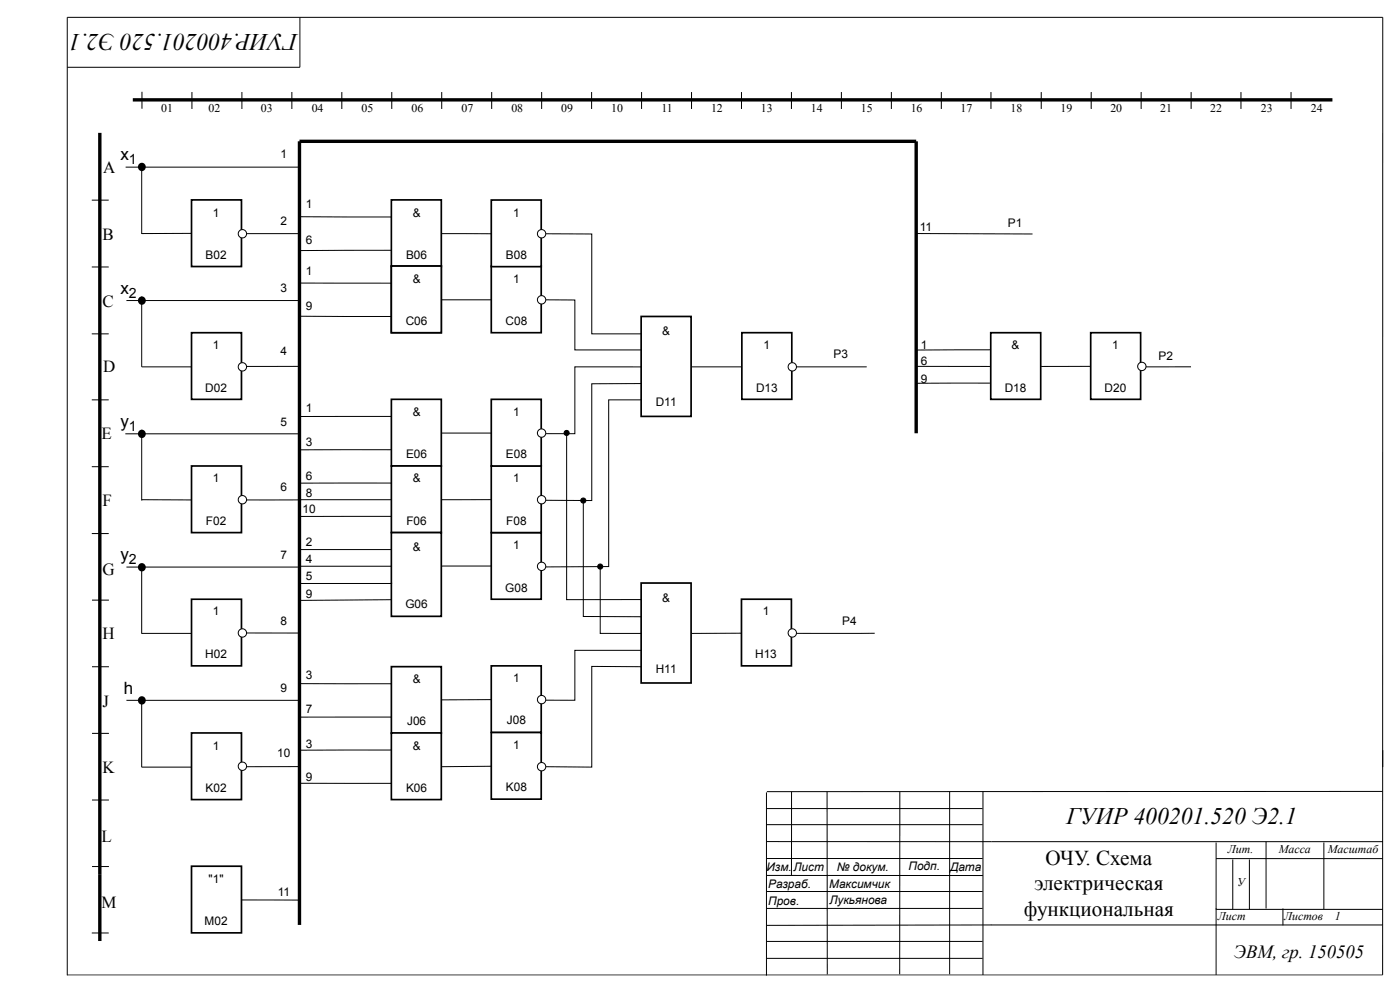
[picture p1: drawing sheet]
<svg xmlns="http://www.w3.org/2000/svg" width="420mm" height="297mm" viewBox="0 0 420 297" stroke-linecap="round" stroke-linejoin="round" font-family="sans-serif">
<path d="M20.1 292.2h394.5" fill="none" stroke="#36393d" stroke-width=".3"/>
<g fill="none" stroke="#000" stroke-width=".3">
<path d="M89.9 5.2v15h-69.7M42.6 27.5v5.1M57.6 27.6v5.1M72.5 27.6v5.1M87.5 27.6v5.1M102.5 27.6v5.1M117.5 27.6v5.1M132.4 27.6v5.1M147.4 27.6v5.1M162.4 27.6v5.1M177.4 27.6v5.1M192.4 27.6v5.1"/>
<path d="M207.3 27.6v5.1M222.3 27.6v5.1M237.3 27.6v5.1M252.3 27.6v5.1M267.3 27.6v5.1M282.2 27.6v5.1M297.1 27.6v5.1M312.2 27.6v5.1M327.2 27.6v5.1M342.2 27.6v5.1M357.1 27.6v5.1M372.1 27.6v5.1"/>
<path d="M387.1 27.6v5.1M27.5 60h5.1M37.7 50.1h52.2M42.5 50.1v20M60 69.9l-17.5 .1M27.5 80h5.1M37.9 90.1h52.3M42.5 88.9v21.1h16.4M27.5 100.1h5.1M27.5 119.9h5.1M27.5 139.9h5.1M37.6 130h52.2"/>
<path d="M42.5 128.8v21.2M27.5 159.9h5.1M42.5 149.8l15.4 .1M27.6 179.9h5.1M37.9 170h52.3M42.5 169.9v20M27.6 199.9h5.1M42.5 189.9h15M27.6 219.8h5.1M37.9 209.9h52.3M42.5 209.9v20.1l15-.1M27.6 239.8h5.1"/>
<path d="M229.8 237.5v54.9M237.3 237.3v25.1M248 237.3l.1 54.8M269.8 237.3v54.7M284.7 237.3v54.7M294.7 237.2v55M414.6 237.2l-184.7 .1M27.6 259.7h5.1M229.8 247.2h64.8M229.9 257.3h64.7M229.9 252.3h184.8M229.9 242.4h64.7"/>
<path d="M364.6 257.4h50M364.6 252.5v20.1h50M369.6 257.6v15M374.6 257.6v15M379.6 252.3v20M396.9 252.5v20.1M229.9 262.4h64.8M229.9 272.3h64.7M229.9 267.2h64.7M364.6 272.3v19.9M384.7 272.3v5.1M414.6 277.3l-184.7 .1"/>
<path d="M229.9 282.2h64.7M229.9 287.3h64.7M414.6 292.2v-287h-394.4v287.1"/>
</g>
<path d="M29.9 39.8v222.2M39.8 29.9h359.7M274.7 129.9v-87.5h-184.9v234.8" fill="none" stroke="#000" stroke-width="1" stroke-linecap="butt"/>
<g fill="#000">
<circle cx="42.5" cy="50" r="1.21"/>
<circle cx="42.5" cy="90.1" r="1.21"/>
<circle cx="42.5" cy="130.1" r="1.21"/>
<circle cx="42.5" cy="170" r="1.21"/>
<circle cx="42.5" cy="209.9" r="1.21"/>
</g>
<path d="M57.4 59.9h15v20h-15z" fill="#fff"/>
<path d="M57.4 59.9h15v20h-15z" fill="none" stroke="#000" stroke-width=".51"/>
<path d="M90 109.8h-16.2" fill="none" stroke="#000" stroke-width=".3"/>
<path d="M57.4 99.7h15v20h-15z" fill="#fff"/>
<path d="M57.4 99.7h15v20h-15z" fill="none" stroke="#000" stroke-width=".51"/>
<path d="M90 149.8l-16.2 .1" fill="none" stroke="#000" stroke-width=".3"/>
<path d="M57.4 139.7h15v19.9h-15z" fill="#fff"/>
<path d="M57.4 139.7h15v19.9h-15z" fill="none" stroke="#000" stroke-width=".51"/>
<path d="M57.4 179.6h15v20h-15z" fill="#fff"/>
<path d="M57.4 179.6h15v20h-15z" fill="none" stroke="#000" stroke-width=".51"/>
<path d="M57.4 219.7h15v20h-15z" fill="#fff"/>
<path d="M57.4 219.7h15v20h-15z" fill="none" stroke="#000" stroke-width=".51"/>
<path d="M274.7 109.8h22.5M297.2 104.9h-22.5M297.2 114.8l-22.5 .1M327.2 109.8h-15" fill="none" stroke="#000" stroke-width=".3"/>
<path d="M297.1 99.7h14.9v20h-14.9z" fill="#fff"/>
<path d="M297.1 99.7h14.9v20h-14.9z" fill="none" stroke="#000" stroke-width=".51"/>
<path d="M90 65h27.5M117.5 75l-27.5 .1M132.4 70l15 .1" fill="none" stroke="#000" stroke-width=".3"/>
<path d="M117.3 59.9h15v20h-15z" fill="#fff"/>
<path d="M117.3 59.9h15v20h-15z" fill="none" stroke="#000" stroke-width=".51"/>
<path d="M90 84.8l27.5 .1M90 94.8l27.5 .1" fill="none" stroke="#000" stroke-width=".3"/>
<path d="M117.3 79.8h15v19.9h-15z" fill="#fff"/>
<path d="M117.3 79.8h15v19.9h-15z" fill="none" stroke="#000" stroke-width=".51"/>
<path d="M117.5 134.8h-27.5M117.5 124.8h-27.5M132.4 129.8h15" fill="none" stroke="#000" stroke-width=".3"/>
<path d="M117.3 119.7h15v20h-15z" fill="#fff"/>
<path d="M117.3 119.7h15v20h-15z" fill="none" stroke="#000" stroke-width=".51"/>
<path d="M90 149.8h27.5M117.5 154.8h-27.5M117.5 144.8h-27.5M147.4 149.8h-14.9" fill="none" stroke="#000" stroke-width=".3"/>
<path d="M117.3 139.7h15v20h-15z" fill="#fff"/>
<path d="M117.3 139.7h15v20h-15z" fill="none" stroke="#000" stroke-width=".51"/>
<path d="M147.4 169.7h-14.9" fill="none" stroke="#000" stroke-width=".3"/>
<path d="M117.3 159.6h15v25.1h-15z" fill="#fff"/>
<path d="M117.3 159.6h15v25.1h-15z" fill="none" stroke="#000" stroke-width=".51"/>
<path d="M147.4 89.9h-15" fill="none" stroke="#000" stroke-width=".3"/>
<path d="M117.3 79.8h15v19.9h-15z" fill="#fff"/>
<path d="M117.3 79.8h15v19.9h-15z" fill="none" stroke="#000" stroke-width=".51"/>
<path d="M90 204.9l27.5 .1M117.5 214.9l-27.5 .1M147.4 209.7l-15 .1" fill="none" stroke="#000" stroke-width=".3"/>
<path d="M117.3 199.8h15v20h-15z" fill="#fff"/>
<path d="M117.3 199.8h15v20h-15z" fill="none" stroke="#000" stroke-width=".51"/>
<path d="M90 234.8h27.5M117.5 224.8l-27.5 .1M147.4 229.7l-15 .1" fill="none" stroke="#000" stroke-width=".3"/>
<path d="M117.3 219.7h15v20h-15z" fill="#fff"/>
<path d="M117.3 219.7h15v20h-15z" fill="none" stroke="#000" stroke-width=".51"/>
<path d="M89.8 164.7h27.7M89.8 169.7h27.7M89.9 174.9h27.7M117.5 179.8l-27.6 .2" fill="none" stroke="#000" stroke-width=".3"/>
<path d="M327 99.7h15v20h-15z" fill="#fff"/>
<path d="M327 99.7h15v20h-15z" fill="none" stroke="#000" stroke-width=".51"/>
<path d="M147.3 159.6h15v20h-15z" fill="#fff"/>
<path d="M147.3 159.6h15v20h-15z" fill="none" stroke="#000" stroke-width=".51"/>
<path d="M147.3 139.7h15v19.9h-15z" fill="#fff"/>
<path d="M147.3 139.7h15v19.9h-15z" fill="none" stroke="#000" stroke-width=".51"/>
<path d="M147.3 119.7h15v20h-15z" fill="#fff"/>
<path d="M147.3 119.7h15v20h-15z" fill="none" stroke="#000" stroke-width=".51"/>
<path d="M147.3 79.8h15v19.9h-15z" fill="#fff"/>
<path d="M147.3 79.8h15v19.9h-15z" fill="none" stroke="#000" stroke-width=".51"/>
<path d="M147.3 60h15v19.9h-15z" fill="#fff"/>
<path d="M147.3 60h15v19.9h-15z" fill="none" stroke="#000" stroke-width=".51"/>
<path d="M147.3 199.6h15v20h-15z" fill="#fff"/>
<path d="M147.3 199.6h15v20h-15z" fill="none" stroke="#000" stroke-width=".51"/>
<path d="M147.3 219.6h15v19.9h-15z" fill="#fff"/>
<path d="M147.3 219.6h15v19.9h-15z" fill="none" stroke="#000" stroke-width=".51"/>
<path d="M90 70h-16.2M163.7 70.1h13.7v30h15M274.7 70l34.9 .1M163.7 89.9h8.7v15h20M192.4 115h-15v35h-13.7M192.4 110h-20v20h-8.7M192.4 119.9h-9.9v49.9l-18.8 .1M357.1 110h-13.6M73.8 189.7l16.2 .1M192.4 194.9h-20v15h-8.7M192.5 199.8h-15.1v30.1l-13.7-.1M90 229.8h-16.2" fill="none" stroke="#000" stroke-width=".3"/>
<path d="M192.2 94.9h15v29.9h-15z" fill="#fff"/>
<path d="M192.2 94.9h15v29.9h-15z" fill="none" stroke="#000" stroke-width=".51"/>
<path d="M222.3 189.8l-15 .1" fill="none" stroke="#000" stroke-width=".3"/>
<path d="M192.2 174.8h15v29.9h-15z" fill="#fff"/>
<path d="M192.2 174.8h15v29.9h-15z" fill="none" stroke="#000" stroke-width=".51"/>
<g fill="none" stroke="#000" stroke-width=".3">
<path d="M222.3 110h-15M169.9 130.5v49.2h22.5M174.9 150.8v34l17.4 .1M180 170.6v19.3h12.4M27.5 279.7h5.1M72.5 269.8h17.5"/>
<circle cx="169.9" cy="129.8" r=".76"/>
<circle cx="174.9" cy="150" r=".76"/>
<circle cx="180" cy="169.8" r=".76"/>
</g>
<g fill="#000">
<circle cx="169.9" cy="129.8" r=".76"/>
<circle cx="174.9" cy="150" r=".76"/>
<circle cx="180" cy="169.8" r=".76"/>
</g>
<path d="M29.9 262v20.1" fill="none" stroke="#000" stroke-width="1" stroke-linecap="butt"/>
<path d="M57.4 259.7h15v19.9h-15z" fill="#fff"/>
<path d="M57.4 259.7h15v19.9h-15z" fill="none" stroke="#000" stroke-width=".51"/>
<path d="M222.4 99.7h15v20h-15z" fill="#fff"/>
<path d="M222.4 99.7h15v20h-15z" fill="none" stroke="#000" stroke-width=".51"/>
<path d="M238.9 110h21" fill="none" stroke="#000" stroke-width=".3"/>
<path d="M222.3 179.6h15v20h-15z" fill="#fff"/>
<path d="M222.3 179.6h15v20h-15z" fill="none" stroke="#000" stroke-width=".51"/>
<path d="M262.3 189.8l-23.5 .1" fill="none" stroke="#000" stroke-width=".3"/>
<circle cx="72.7" cy="70.1" r="1.25" fill="#fff"/>
<circle cx="72.7" cy="70.1" r="1.25" fill="none" stroke="#000" stroke-width=".3"/>
<circle cx="72.7" cy="110" r="1.25" fill="#fff"/>
<circle cx="72.7" cy="110" r="1.25" fill="none" stroke="#000" stroke-width=".3"/>
<circle cx="72.7" cy="149.8" r="1.25" fill="#fff"/>
<circle cx="72.7" cy="149.8" r="1.25" fill="none" stroke="#000" stroke-width=".3"/>
<circle cx="72.7" cy="189.7" r="1.25" fill="#fff"/>
<circle cx="72.7" cy="189.7" r="1.25" fill="none" stroke="#000" stroke-width=".3"/>
<circle cx="72.7" cy="229.7" r="1.25" fill="#fff"/>
<circle cx="72.7" cy="229.7" r="1.25" fill="none" stroke="#000" stroke-width=".3"/>
<circle cx="162.4" cy="70.1" r="1.25" fill="#fff"/>
<circle cx="162.4" cy="70.1" r="1.25" fill="none" stroke="#000" stroke-width=".3"/>
<circle cx="342.4" cy="109.8" r="1.25" fill="#fff"/>
<circle cx="342.4" cy="109.8" r="1.25" fill="none" stroke="#000" stroke-width=".3"/>
<circle cx="162.4" cy="89.9" r="1.25" fill="#fff"/>
<circle cx="162.4" cy="89.9" r="1.25" fill="none" stroke="#000" stroke-width=".3"/>
<circle cx="162.4" cy="129.8" r="1.25" fill="#fff"/>
<circle cx="162.4" cy="129.8" r="1.25" fill="none" stroke="#000" stroke-width=".3"/>
<circle cx="162.4" cy="149.8" r="1.25" fill="#fff"/>
<circle cx="162.4" cy="149.8" r="1.25" fill="none" stroke="#000" stroke-width=".3"/>
<circle cx="162.4" cy="169.8" r="1.25" fill="#fff"/>
<circle cx="162.4" cy="169.8" r="1.25" fill="none" stroke="#000" stroke-width=".3"/>
<circle cx="162.4" cy="209.7" r="1.25" fill="#fff"/>
<circle cx="162.4" cy="209.7" r="1.25" fill="none" stroke="#000" stroke-width=".3"/>
<circle cx="162.4" cy="229.8" r="1.25" fill="#fff"/>
<circle cx="162.4" cy="229.8" r="1.25" fill="none" stroke="#000" stroke-width=".3"/>
<circle cx="237.6" cy="189.7" r="1.25" fill="#fff"/>
<circle cx="237.6" cy="189.7" r="1.25" fill="none" stroke="#000" stroke-width=".3"/>
<circle cx="237.6" cy="110" r="1.25" fill="#fff"/>
<circle cx="237.6" cy="110" r="1.25" fill="none" stroke="#000" stroke-width=".3"/>
<g font-size="7.1">
<text x="89.2" y="10.1" transform="rotate(-180 89.2 10.1)">ГУИР.400201.520 Э2.1</text>
<text x="319.8" y="247.1">ГУИР 400201.520 Э2.1</text>
</g>
<g font-size="6.3">
<text x="313.5" y="259.2">ОЧУ. Схема</text>
<text x="310.2" y="266.8">электрическая</text>
<text x="307" y="274.5">функциональная</text>
</g>
<text font-size="5.6" x="370" y="287.1">ЭВМ, гр. 150505</text>
<g font-size="5.1">
<text x="36.1" y="47.9">x</text>
<text x="30.9" y="52">A</text>
<text x="30.7" y="72">B</text>
<text x="36.1" y="88">x</text>
<text x="30.7" y="92.1">C</text>
<text x="30.9" y="111.6">D</text>
<text x="30.4" y="131.6">E</text>
<text x="36.1" y="127.8">y</text>
<text x="30.7" y="151.7">F</text>
<text x="36.1" y="167.9">y</text>
<text x="30.7" y="172.2">G</text>
<text x="30.7" y="191.5">H</text>
<text x="37.1" y="208">h</text>
<text x="30.7" y="211.8">J</text>
<text x="30.7" y="231.6">K</text>
<text x="30.4" y="252.4">L</text>
<text x="30.4" y="272.2">M</text>
</g>
<g font-size="4.2">
<text x="38.6" y="49.2">1</text>
<text x="38.6" y="89.3">2</text>
<text x="38.6" y="129.1">1</text>
<text x="38.6" y="169.2">2</text>
</g>
<g font-size="3.6">
<text x="48.3" y="33.5">01</text>
<text x="62.5" y="33.5">02</text>
<text x="78.3" y="33.5">03</text>
<text x="93.5" y="33.5">04</text>
<text x="108.4" y="33.5">05</text>
<text x="123.4" y="33.5">06</text>
<text x="138.4" y="33.5">07</text>
<text x="153.3" y="33.5">08</text>
<text x="168.3" y="33.5">09</text>
<text x="183.3" y="33.5">10</text>
<text x="198.3" y="33.5">11</text>
<text x="213.2" y="33.5">12</text>
<text x="228.2" y="33.5">13</text>
<text x="243.1" y="33.5">14</text>
<text x="258.1" y="33.5">15</text>
<text x="273.1" y="33.5">16</text>
<text x="288" y="33.5">17</text>
<text x="303" y="33.5">18</text>
<text x="318" y="33.5">19</text>
<text x="332.9" y="33.5">20</text>
<text x="347.9" y="33.5">21</text>
<text x="362.9" y="33.5">22</text>
<text x="378.1" y="33.5">23</text>
<text x="393" y="33.5">24</text>
<text x="84.1" y="47.4">1</text>
<text x="63.8" y="64.9">1</text>
<text x="91.7" y="62.4">1</text>
<text x="123.7" y="64.9">&amp;</text>
<text x="153.9" y="64.9">1</text>
<text x="84.1" y="67.5">2</text>
<text x="275.8" y="69.2">11</text>
<text x="302.2" y="68">P1</text>
<text x="61.6" y="77.6">B02</text>
<text x="91.7" y="73.1">6</text>
<text x="121.8" y="77.6">B06</text>
<text x="151.7" y="77.6">B08</text>
<text x="91.7" y="82.4">1</text>
<text x="84.1" y="87.5">3</text>
<text x="123.7" y="84.7">&amp;</text>
<text x="153.9" y="84.7">1</text>
<text x="91.7" y="92.8">9</text>
<text x="121.7" y="97.4">C06</text>
<text x="151.6" y="97.4">C08</text>
<text x="198.6" y="100.4">&amp;</text>
<text x="63.8" y="104.8">1</text>
<text x="84.1" y="106.3">4</text>
<text x="229" y="104.8">1</text>
<text x="250" y="107.3">P3</text>
<text x="276.1" y="104.8">1</text>
<text x="303.3" y="104.8">&amp;</text>
<text x="333.5" y="104.8">1</text>
<text x="347.4" y="107.8">P2</text>
<text x="276.1" y="109.3">6</text>
<text x="61.6" y="117.4">D02</text>
<text x="226.7" y="117.4">D13</text>
<text x="276.1" y="114.9">9</text>
<text x="301.3" y="117.4">D18</text>
<text x="331.2" y="117.4">D20</text>
<text x="91.7" y="123.5">1</text>
<text x="123.7" y="124.5">&amp;</text>
<text x="153.9" y="124.5">1</text>
<text x="196.6" y="121.8">D11</text>
<text x="84.1" y="127.6">5</text>
<text x="91.7" y="133.7">3</text>
<text x="121.8" y="137.2">E06</text>
<text x="151.7" y="137.2">E08</text>
<text x="91.7" y="143.8">6</text>
<text x="63.8" y="144.6">1</text>
<text x="84.1" y="147.1">6</text>
<text x="91.7" y="148.9">8</text>
<text x="123.7" y="144.6">&amp;</text>
<text x="153.9" y="144.6">1</text>
<text x="90.7" y="153.7">10</text>
<text x="61.8" y="157.3">F02</text>
<text x="121.9" y="157.3">F06</text>
<text x="151.8" y="157.3">F08</text>
<text x="84.1" y="167.4">7</text>
<text x="91.7" y="163.6">2</text>
<text x="123.7" y="165.1">&amp;</text>
<text x="153.9" y="164.6">1</text>
<text x="91.7" y="168.7">4</text>
<text x="91.7" y="173.8">5</text>
<text x="91.7" y="179.3">9</text>
<text x="151.5" y="177.3">G08</text>
<text x="63.8" y="184.4">1</text>
<text x="121.6" y="182.1">G06</text>
<text x="198.6" y="180.4">&amp;</text>
<text x="228.7" y="184.4">1</text>
<text x="84.1" y="187.5">8</text>
<text x="252.5" y="187.2">P4</text>
<text x="61.6" y="197.1">H02</text>
<text x="226.4" y="197.1">H13</text>
<text x="91.7" y="203.4">3</text>
<text x="196.6" y="201.7">H11</text>
<text x="84.1" y="207.5">9</text>
<text x="123.7" y="204.7">&amp;</text>
<text x="153.9" y="204.4">1</text>
<text x="91.7" y="213.6">7</text>
<text x="122.1" y="217.4">J06</text>
<text x="152" y="217.1">J08</text>
<text x="63.8" y="224.7">1</text>
<text x="83.1" y="227">10</text>
<text x="91.7" y="224.2">3</text>
<text x="123.7" y="224.7">&amp;</text>
<text x="153.9" y="224.5">1</text>
<text x="61.6" y="237.4">K02</text>
<text x="91.7" y="234.1">9</text>
<text x="121.8" y="237.4">K06</text>
<text x="151.7" y="237.2">K08</text>
<text x="368.2" y="255.7">Лит.</text>
<text x="383.5" y="255.7">Масса</text>
<text x="398.2" y="255.7">Масштаб</text>
<text x="229.8" y="261">Изм.</text>
<text x="237.9" y="261">Лист</text>
<text x="250.9" y="261">№ докум.</text>
<text x="272.4" y="260.8">Подп.</text>
<text x="284.9" y="261">Дата</text>
<text x="62.6" y="264.6">&quot;1&quot;</text>
<text x="83.3" y="268.6">11</text>
<text x="230.3" y="266.1">Разраб.</text>
<text x="248.6" y="266.1">Максимчик</text>
<text x="370.9" y="265.6">У</text>
<text x="230.3" y="271.2">Пров.</text>
<text x="248.7" y="270.9">Лукьянова</text>
<text x="365.2" y="275.7">Лист</text>
<text x="385.1" y="275.7">Листов</text>
<text x="400.2" y="275.7">1</text>
<text x="61.4" y="277.2">M02</text>
</g>
</svg>
